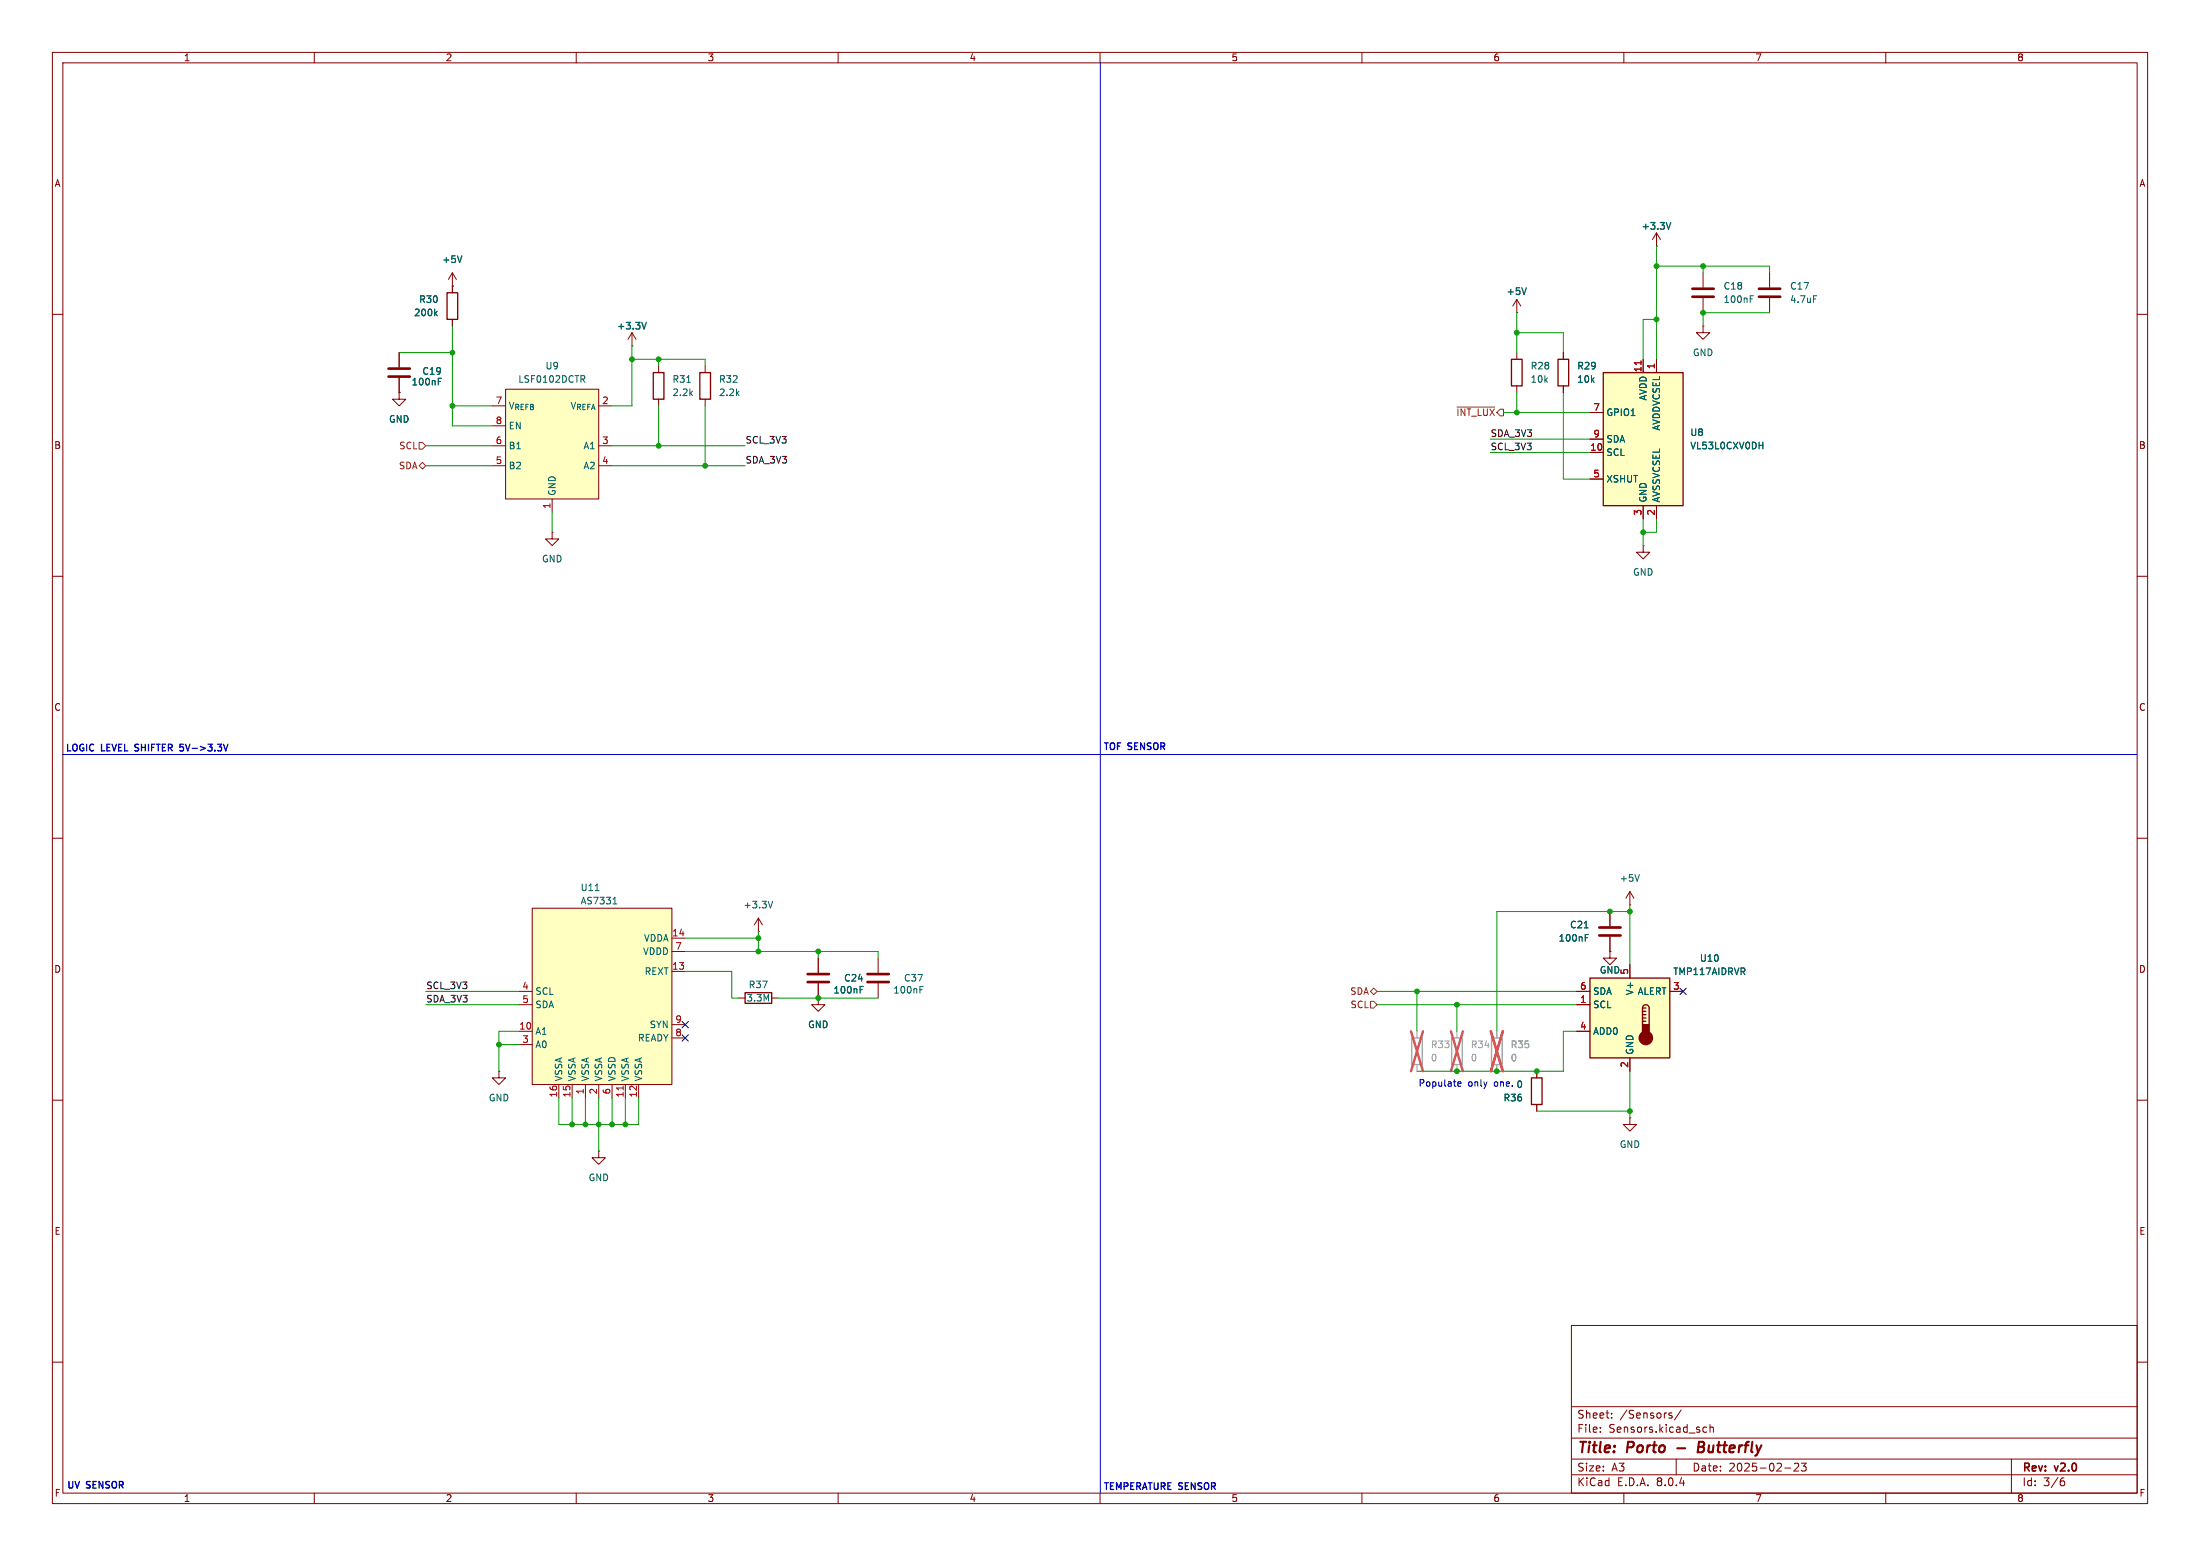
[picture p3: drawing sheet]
<svg xmlns="http://www.w3.org/2000/svg" width="420mm" height="297mm" viewBox="0 0 420 297" stroke-linecap="round" stroke-linejoin="round" font-family="sans-serif">
<g fill="none" stroke="#840000" stroke-width=".19">
<path d="M10 10h400v277h-400zM12 12h396v273h-396zM60 10v2M110 10v2M160 10v2M210 10v2M260 10v2M310 10v2M360 10v2M10 60h2M408 60h2M10 110h2"/>
<path d="M408 110h2M10 160h2M408 160h2M10 210h2M408 210h2M10 260h2M300 253h108v32h-108zM408 260h2M300 278.5h108M300 274.5h108M300 268.5h108M305.5 273.2v.2"/>
<path d="M305.5 272.5v.1M307.7 270.5v.2M307.7 269.8v.1M318.8 270.2l.4 .1v.2l-.2 .2h-.3M318.8 269.7l.4 .1M320 278.5v3M320.9 269.1l-1.2 1.9M325.2 273.2l.2 .2 .4-.1M325.8 272.5l-.4-.1-.2 .1M326.4 272.5l.3-.1 .3 .1 .1 .9M326.4 271.9v1.5M342.5 279.4l.6-.1 .2 .1 .1 .3-1 1.1h1"/>
<path d="M343.9 279.3h.9l-.5 .6 .4 .1v.6l-.2 .2-.6-.2M384 278.5v6.5M60 285v2M110 285v2M160 285v2M210 285v2M260 285v2M300 281.5h108M310 285v2M340.7 280.2h1.2M360 285v2M393.6 282.7h.3l.3 .2-.1 .5-.5 .2"/>
<path d="M394 282.1l-.4 .1"/>
</g>
<path d="M320.2 276.4h1.5M324.2 276.2h.7M324.9 276.2l.3 .1M325 275.2h-.7l-.2 2 1-.1M325.1 276.1l-.2 .1" fill="none" stroke="#840000" stroke-width=".4"/>
<path d="M96.5 74.3h17.8v21h-17.8z" fill="#ffffc2"/>
<g fill="none" stroke="#840000" stroke-width=".19">
<path d="M86.4 54.6v1.3M86.4 61v1.2M94 77.5h2.5M96.5 74.3h17.8v21h-17.8zM94 85.1h2.5M94 88.9h2.5M94 81.3h2.5M105.4 95.3v2.5M114.3 85.1h2.5M114.3 88.9h2.5M105.4 101.6v1.3h1.3l-1.3 1.2-1.3-1.2h1.3M105.4 101.6h.1"/>
<path d="M95.2 204.5v1.2h1.3l-1.3 1.3-1.2-1.3h1.2M95.2 204.5h.1M114.3 219.7v1.3h1.3l-1.3 1.2-1.3-1.2h1.3M114.3 219.7h.1"/>
</g>
<path d="M83.1 59.8l.4 .5M83.5 59.4l-.5 .5M111.2 72.4l.4 .6M111.4 71.7l.2 .2v.3l-.2 .2" fill="none" stroke="#006464" stroke-width=".19"/>
<path d="M85.3 55.9h2.1v5.1h-2.1z" fill="none" stroke="#840000" stroke-width=".25"/>
<path d="M101.6 173.4h26.7v33.6h-26.7z" fill="#ffffc2"/>
<g fill="none" stroke="#840000" stroke-width=".19">
<path d="M101.6 173.4h26.7v33.6h-26.7zM128.3 179.1h2.5M99.1 196.9h2.5M99.1 199.4h2.5M99.1 189.2h2.5M99.1 191.8h2.5M128.3 185.4h2.5M128.3 181.6h2.5M128.3 198.1h2.5M128.3 195.6h2.5M106.7 207v2.6M109.2 207v2.6"/>
<path d="M111.8 207v2.6M114.3 207v2.6M116.8 207v2.6M119.4 207v2.6M121.9 207v2.6"/>
</g>
<path d="M119 207.3v.7" fill="none" stroke="#a90000" stroke-width=".19"/>
<path d="M113.6 170h.8M117 172.5h.7M117.3 171.4l.1-.1v1.2" fill="none" stroke="#006464" stroke-width=".19"/>
<path d="M303.5 186.7h15.3v15.2h-15.3z" fill="#ffffc2"/>
<path d="M133.6 71.1h2v5.1h-2zM142.2 189.5h5.1v2h-5.1zM303.5 186.7h15.3v15.2h-15.3zM313.6 192.4a.64 .64 0 0 1 .6-.6 .64 .64 0 0 1 .6 .6v3.2M313.6 194.9h.6M313.6 194.3h.6M313.6 193.7h.6M313.6 193h.6M313.6 192.4v3.2M313.6 192.4h.6M292.4 205.7h2v5.1h-2z" fill="none" stroke="#840000" stroke-width=".25"/>
<g fill="#840000" stroke="#840000" stroke-width=".25">
<path d="M313.6 195.6h1.2v1.9h-1.2z"/>
<circle cx="314.2" cy="198.1" r="1.27"/>
</g>
<g fill="none" stroke="#840000" stroke-width=".19">
<path d="M86.4 54.6h.1M86.4 52.1l-.8 1.2M86.4 52.1v2.5M86.4 52.1l.7 1.2M289.6 59.7h.1M289.6 57.2l-.8 1.2M289.6 57.2v2.5M289.6 57.2l.7 1.2M325.1 52.1v2.8M325.1 56.9v2.8M337.8 52.1v2.8M337.8 56.9v2.8"/>
<path d="M76.2 74.9v1.3h-1.3l1.3 1.3 1.3-1.3h-1.3M76.2 74.9h.1M76.2 67.3v2.8M76.2 72.1v2.8M120.6 66h.1M120.6 63.5l-.7 1.3M120.6 63.5v2.5M120.6 63.5l.8 1.3M134.6 69.9v1.2M134.6 76.2v1.3M325.1 62.2v1.3h1.3l-1.3 1.3-1.3-1.3h1.3M325.1 62.2h.1"/>
<path d="M144.8 177.8h.1M144.8 175.3l-.8 1.2M144.8 175.3v2.5M144.8 175.3l.7 1.2M307.3 174v2.8M307.3 178.8v2.8M141 190.5h1.2M147.3 190.5h1.3M156.2 190.5v1.3h1.3l-1.3 1.2-1.3-1.2h1.3M156.2 190.5h.1M156.2 182.9v2.8M156.2 187.7v2.8"/>
<path d="M167.6 182.9v2.8M167.6 187.7v2.8M301 191.8h2.5M301 189.2h2.5M301 196.9h2.5M307.3 181.6v1.3h1.3l-1.3 1.3-1.2-1.3h1.2M307.3 181.6h.1M311.1 184.2v2.5M318.8 189.2h2.5M293.4 204.5v1.2M293.4 210.8v1.3M311.1 213.4v1.2h1.3l-1.3 1.3-1.2-1.3h1.2"/>
<path d="M311.1 213.4h.1M311.1 201.9v2.6"/>
</g>
<path d="M269.5 198.1h2v5.1h-2zM277.1 198.1h2v5.1h-2zM284.7 198.1h2.1v5.1h-2.1z" fill="none" stroke="#a1a1a1" stroke-width=".25"/>
<path d="M270.5 196.9v1.2M278.1 196.9v1.2M285.7 196.9v1.2M270.5 203.2v1.3M278.1 203.2v1.3M285.7 203.2v1.3" fill="none" stroke="#a1a1a1" stroke-width=".19"/>
<path d="M269.4 196.9l2.3 7.6M271.7 196.9l-2.3 7.6M277 196.9l2.3 7.6M279.3 196.9l-2.3 7.6M284.6 196.9l2.3 7.6M286.9 196.9l-2.3 7.6" fill="none" stroke="#e65255" stroke-width=".46"/>
<path d="M323.1 56.6h4.1M323.1 55.1h4.1M335.8 56.6h4.1M335.8 55.1h4.1M74.2 71.9h4M74.2 70.4h4M305.3 177h4.1M305.3 178.6h4.1M154.2 187.5h4M154.2 185.9h4M165.6 187.5h4.1M165.6 185.9h4.1" fill="none" stroke="#840000" stroke-width=".51"/>
<g fill="none" stroke="#006464" stroke-width=".19">
<path d="M88.2 48.8l-.4 1.3M334.1 56.5h.6M334.1 57.1h.4M346.2 56.5h.6M83.7 72.8h.4M147.5 172l-.4 1.3M302.5 177.1h.7M302.6 179h.5M302.6 178.4h.6M164.2 188.9h.4M164.2 188.3h.6M175.6 188.9h.4"/>
<path d="M175.6 188.3h.6"/>
</g>
<path d="M291.4 54.9l-.4 1.3M122.5 61.5l.4 1.3 .5-1.3" fill="none" stroke="#006464" stroke-width=".25"/>
<path d="M306.1 71.1h15.2v25.4h-15.2z" fill="#ffffc2"/>
<path d="M124.7 71.1h2v5.1h-2zM288.5 68.6h2.1v5.1h-2.1zM297.4 68.6h2.1v5.1h-2.1zM306.1 71.1h15.2v25.4h-15.2z" fill="none" stroke="#840000" stroke-width=".25"/>
<g fill="none" stroke="#840000" stroke-width=".19">
<path d="M86.4 54.6h.1M86.4 54.6v1.3M316.2 47h.1M316.2 44.5v2.5M316.2 44.5l-.7 1.2M316.2 44.5l.8 1.2M76.2 74.9h.1M76.2 67.3v2.8M76.2 72.1v2.8M86.4 61v1.2M125.7 69.9v1.2M125.7 76.2v1.3"/>
<path d="M289.6 67.3v1.3M289.6 73.7v1.2M298.4 67.3v1.3M298.4 73.7v1.2M303.5 78.7h2.6M313.7 68.6v2.5M316.2 68.6v2.5M303.5 86.4h2.6M303.5 91.4h2.6M303.5 83.8h2.6M313.7 96.5v2.6M316.2 96.5v2.6"/>
<path d="M313.7 104.1v1.3h1.3l-1.3 1.3-1.3-1.3h1.3M313.7 104.1h.1M307.3 174v2.8M307.3 178.8v2.8M311.1 172.7h.1M311.1 170.2l-.7 1.3M311.1 170.2v2.5M311.1 170.2l.8 1.3M156.2 190.5h.1M156.2 182.9v2.8M156.2 187.7v2.8M301 191.8h2.5"/>
<path d="M301 189.2h2.5M301 196.9h2.5M307.3 181.6h.1M311.1 184.2v2.5M318.8 189.2h2.5M293.4 204.5v1.2M293.4 210.8v1.3M311.1 201.9v2.6"/>
</g>
<path d="M313.3 68.9v.7" fill="none" stroke="#a90000" stroke-width=".19"/>
<g fill="none" stroke="#006464" stroke-width=".19">
<path d="M83.1 59.8l.4 .5M83.5 59.4l-.5 .5M88.2 48.8l-.4 1.3M83.7 72.8h.4M131.1 73h.7M335.8 85h.7M336.5 84.4v1.3M302.5 177.1h.7M302.6 179h.5M302.6 178.4h.6M313 166.9l-.5 1.3M164.2 188.9h.4"/>
<path d="M164.2 188.3h.6"/>
</g>
<path d="M318.1 42.5l.4 1.3 .5-1.3" fill="none" stroke="#006464" stroke-width=".25"/>
<path d="M278.1 77.7h7.2M80 88.9l.6-.6 .7 .6-.7 .6zM80 84.5h.6l.7 .6-.7 .6h-.6zM261.6 189.2l.7-.6 .6 .6-.6 .7zM261.6 191.1h.7l.6 .7-.6 .6h-.7z" fill="none" stroke="#725600" stroke-width=".19"/>
<path d="M210.1 11.9v273.1M11.9 144h396M278.3 206.9l.6-.1-.1-.2-.3-.1-.2 .2 .1 .6h.4" fill="none" stroke="#0000c2" stroke-width=".19"/>
<path d="M34.4 142.1h.6M34.4 142.6h.5M34.4 143.3h.5M43.5 142.1l-.4 1.2" fill="none" stroke="#0000c2" stroke-width=".25"/>
<g fill="none" stroke="#009600" stroke-width=".19">
<path d="M289.6 59.7v7.6M316.2 47v21.6M316.2 50.8h21.6v1.3M325.1 50.8v1.3M337.8 59.7h-12.7v2.5M76.2 67.3h10.2M86.4 77.5h7.6M86.4 62.2v19.1h7.6M120.6 68.6h14v1.3M120.6 66v11.5h-3.8M125.7 68.6v1.3M125.7 77.5v7.6"/>
<path d="M134.6 77.5v11.4M287 78.7h16.5M289.6 63.5h8.8v3.8M289.6 74.9v3.8M298.4 74.9v16.5h5.1M316.2 61h-2.5v7.6M81.3 88.9h12.7M81.3 85.1h12.7M105.4 97.8v3.8M116.8 88.9h25.4M116.8 85.1h25.4M284.5 86.4h19"/>
<path d="M284.5 83.8h19M313.7 99.1v5M316.2 99.1v2.5h-2.5M130.8 179.1h14M144.8 177.8v3.8M311.1 174h-25.4v22.9M311.1 172.7v11.5M81.3 191.8h17.8M81.3 189.2h17.8M95.2 199.4h3.9M99.1 196.9h-3.9v7.6M130.8 181.6h36.8v1.3"/>
<path d="M130.8 185.4h8.9v5.1h1.3M148.6 190.5h19M156.2 181.6v1.3M262.9 191.8h38.1M262.9 189.2h38.1M270.5 189.2v7.7M278.1 191.8v5.1M301 196.9h-2.6v7.6h-27.9M106.7 209.6v5h15.2v-5M109.2 209.6v5M111.8 209.6v5M114.3 209.6v10.1"/>
<path d="M116.8 209.6v5M119.4 209.6v5M293.4 212.1h17.7M311.1 204.5v8.9"/>
</g>
<path d="M130.2 197.5l1.2 1.2M130.2 195l1.2 1.2M131.4 197.5l-1.2 1.2M131.4 195l-1.2 1.2M320.7 188.6l1.2 1.2M321.9 188.6l-1.2 1.2" fill="none" stroke="#000084" stroke-width=".19"/>
<path d="M285.7 196.9v1.2M285.7 203.2v1.3" fill="none" stroke="#a1a1a1" stroke-width=".19"/>
<path d="M284.6 196.9l2.3 7.6M286.9 196.9l-2.3 7.6" fill="none" stroke="#e65255" stroke-width=".46"/>
<g fill="#009600" stroke="#009600" stroke-width=".19">
<circle cx="316.2" cy="61" r=".46"/>
<circle cx="313.7" cy="101.6" r=".46"/>
<circle cx="289.6" cy="63.5" r=".46"/>
<circle cx="325.1" cy="50.8" r=".46"/>
<circle cx="316.2" cy="50.8" r=".46"/>
<circle cx="325.1" cy="59.7" r=".46"/>
<circle cx="289.6" cy="78.7" r=".46"/>
<circle cx="125.7" cy="85.1" r=".46"/>
<circle cx="134.6" cy="88.9" r=".46"/>
<circle cx="125.7" cy="68.6" r=".46"/>
<circle cx="120.6" cy="68.6" r=".46"/>
<circle cx="95.2" cy="199.4" r=".46"/>
<circle cx="86.4" cy="67.3" r=".46"/>
<circle cx="311.1" cy="174" r=".46"/>
<circle cx="307.3" cy="174" r=".46"/>
<circle cx="285.7" cy="204.5" r=".46"/>
<circle cx="293.4" cy="204.5" r=".46"/>
<circle cx="278.1" cy="204.5" r=".46"/>
<circle cx="278.1" cy="191.8" r=".46"/>
<circle cx="311.1" cy="212.1" r=".46"/>
<circle cx="156.2" cy="181.6" r=".46"/>
<circle cx="156.2" cy="190.5" r=".46"/>
<circle cx="119.4" cy="214.6" r=".46"/>
<circle cx="270.5" cy="189.2" r=".46"/>
<circle cx="144.8" cy="179.1" r=".46"/>
<circle cx="144.8" cy="181.6" r=".46"/>
<circle cx="109.2" cy="214.6" r=".46"/>
<circle cx="111.8" cy="214.6" r=".46"/>
<circle cx="114.3" cy="214.6" r=".46"/>
<circle cx="116.8" cy="214.6" r=".46"/>
<circle cx="86.4" cy="77.5" r=".46"/>
</g>
<g font-size="2.8" fill="#840000">
<text x="301" y="277.9">Title:</text>
<text x="310.6" y="277.9">Porto</text>
<text x="325.8" y="277.9">Butterfly</text>
</g>
<g font-size="2.1" fill="#840000">
<text x="301" y="273.7">File:</text>
<text x="301" y="271">Sheet:</text>
<text x="307.1" y="273.7">Sensors.kicad_sch</text>
<text x="309.2" y="271">/Sensors/</text>
<text x="301" y="281.1">Size:</text>
<text x="307.6" y="281.1">A3</text>
<text x="323" y="281.1">Date:</text>
<text x="330" y="281.1">2025-02-23</text>
<text x="386" y="281.3">Rev:</text>
<text x="392.4" y="281.3">v2.0</text>
<text x="301" y="283.9">KiCad</text>
<text x="308.7" y="283.9">E.D.A.</text>
<text x="316.3" y="283.9">8.0.4</text>
<text x="386" y="283.9">Id:</text>
<text x="390.1" y="283.9">3/6</text>
</g>
<g font-size="1.8" fill="#840000">
<text x="35" y="11.9">1</text>
<text x="85" y="11.9">2</text>
<text x="135" y="11.9">3</text>
<text x="185" y="11.9">4</text>
<text x="235" y="11.9">5</text>
<text x="285" y="11.9">6</text>
<text x="335" y="11.9">7</text>
<text x="385" y="11.9">8</text>
<text x="10.3" y="35.9">A</text>
<text x="408.3" y="35.9">A</text>
<text x="10.3" y="85.9">B</text>
<text x="408.2" y="85.9">B</text>
<text x="10.3" y="135.9">C</text>
<text x="408.2" y="135.9">C</text>
<text x="10.3" y="185.9">D</text>
<text x="408.2" y="185.9">D</text>
<text x="10.3" y="235.9">E</text>
<text x="408.3" y="235.9">E</text>
<text x="10.3" y="285.9">F</text>
<text x="35" y="286.9">1</text>
<text x="85" y="286.9">2</text>
<text x="135" y="286.9">3</text>
<text x="185" y="286.9">4</text>
<text x="235" y="286.9">5</text>
<text x="285" y="286.9">6</text>
<text x="335" y="286.9">7</text>
<text x="385" y="286.9">8</text>
<text x="408.3" y="285.9">F</text>
</g>
<g font-size="1.8" fill="#006464">
<text x="313.1" y="44.2">+3.3V</text>
<text x="84.3" y="50.4">+5V</text>
<text x="79.9" y="58">R30</text>
<text x="287.4" y="56.6">+5V</text>
<text x="328.9" y="55.5">C18</text>
<text x="328.9" y="58">100nF</text>
<text x="341.6" y="55.5">C17</text>
<text x="341.6" y="58">4.7uF</text>
<text x="79" y="60.6">200k</text>
<text x="117.6" y="63.2">+3.3V</text>
<text x="80.5" y="71.7">C19</text>
<text x="104" y="70.7">U9</text>
<text x="292.1" y="70.7">R28</text>
<text x="301" y="70.7">R29</text>
<text x="323.1" y="68.2">GND</text>
<text x="78.5" y="73.8">100nF</text>
<text x="98.8" y="73.3">LSF0102DCTR</text>
<text x="128.3" y="75.8">2.2k</text>
<text x="128.3" y="73.3">R31</text>
<text x="137.2" y="75.8">2.2k</text>
<text x="137.2" y="73.3">R32</text>
<text x="292.1" y="73.3">10k</text>
<text x="301" y="73.3">10k</text>
<text x="314.6" y="76.5" transform="rotate(-90 314.6 76.5)">AVDD</text>
<text x="74.2" y="80.9">GND</text>
<text x="97" y="78.3">V_{REFB}</text>
<text x="97" y="82.1">EN</text>
<text x="108.8" y="78.3">V_{REFA}</text>
<text x="306.6" y="79.6">GPIO1</text>
<text x="317.1" y="82.3" transform="rotate(-90 317.1 82.3)">AVDDVCSEL</text>
<text x="322.6" y="83.4">U8</text>
<text x="97" y="89.8">B2</text>
<text x="97" y="86">B1</text>
<text x="111.3" y="86">A1</text>
<text x="111.3" y="89.8">A2</text>
<text x="306.6" y="87.2">SCL</text>
<text x="306.6" y="84.7">SDA</text>
<text x="322.6" y="86">VL53L0CXV0DH</text>
<text x="106.3" y="94.7" transform="rotate(-90 106.3 94.7)">GND</text>
<text x="306.6" y="92.3">XSHUT</text>
<text x="314.6" y="96" transform="rotate(-90 314.6 96)">GND</text>
<text x="317.1" y="96" transform="rotate(-90 317.1 96)">AVSSVCSEL</text>
<text x="103.4" y="107.5">GND</text>
<text x="311.7" y="110.1">GND</text>
<text x="110.8" y="170.3">U11</text>
<text x="110.8" y="172.8">AS7331</text>
<text x="141.8" y="173.6">+3.3V</text>
<text x="309.1" y="168.5">+5V</text>
<text x="122.8" y="179.9">VDDA</text>
<text x="297.5" y="179.9">100nF</text>
<text x="299.6" y="177.4">C21</text>
<text x="122.7" y="182.5">VDDD</text>
<text x="324.4" y="183.8">U10</text>
<text x="102.1" y="190.1">SCL</text>
<text x="123" y="186.3">REXT</text>
<text x="142.4" y="191.4">3.3M</text>
<text x="142.8" y="188.8">R37</text>
<text x="159" y="189.8">100nF</text>
<text x="161" y="187.6">C24</text>
<text x="170.4" y="189.8">100nF</text>
<text x="172.5" y="187.6">C37</text>
<text x="304" y="190.1">SDA</text>
<text x="305.3" y="186">GND</text>
<text x="312" y="190.1" transform="rotate(-90 312 190.1)">V+</text>
<text x="312.6" y="190.1">ALERT</text>
<text x="319.3" y="186.3">TMP117AIDRVR</text>
<text x="102.1" y="197.7">A1</text>
<text x="102.1" y="192.6">SDA</text>
<text x="123.9" y="196.4">SYN</text>
<text x="154.2" y="196.4">GND</text>
<text x="304" y="192.6">SCL</text>
<text x="304" y="197.7">ADD0</text>
<text x="102.1" y="200.3">A0</text>
<text x="121.7" y="199">READY</text>
<text x="312" y="201.4" transform="rotate(-90 312 201.4)">GND</text>
<text x="107.5" y="206.5" transform="rotate(-90 107.5 206.5)">VSSA</text>
<text x="110.1" y="206.5" transform="rotate(-90 110.1 206.5)">VSSA</text>
<text x="112.6" y="206.5" transform="rotate(-90 112.6 206.5)">VSSA</text>
<text x="115.2" y="206.5" transform="rotate(-90 115.2 206.5)">VSSA</text>
<text x="117.7" y="206.5" transform="rotate(-90 117.7 206.5)">VSSD</text>
<text x="120.2" y="206.5" transform="rotate(-90 120.2 206.5)">VSSA</text>
<text x="122.8" y="206.5" transform="rotate(-90 122.8 206.5)">VSSA</text>
<text x="289.4" y="207.9">0</text>
<text x="93.2" y="210.4">GND</text>
<text x="286.9" y="210.4">R36</text>
<text x="309.1" y="219.3">GND</text>
<text x="112.3" y="225.7">GND</text>
</g>
<g font-size="1.8" fill="#a90000">
<text x="313.4" y="71.2" transform="rotate(-90 313.4 71.2)">11</text>
<text x="316" y="70.6" transform="rotate(-90 316 70.6)">1</text>
<text x="94.5" y="77.2">7</text>
<text x="114.9" y="77.2">2</text>
<text x="94.5" y="81">8</text>
<text x="304.1" y="78.5">7</text>
<text x="304.1" y="83.6">9</text>
<text x="94.5" y="88.6">5</text>
<text x="94.5" y="84.8">6</text>
<text x="114.9" y="84.8">3</text>
<text x="114.9" y="88.6">4</text>
<text x="303.5" y="86.1">10</text>
<text x="304.1" y="91.2">5</text>
<text x="105.2" y="97.2" transform="rotate(-90 105.2 97.2)">1</text>
<text x="313.4" y="98.5" transform="rotate(-90 313.4 98.5)">3</text>
<text x="316" y="98.5" transform="rotate(-90 316 98.5)">2</text>
<text x="128.2" y="178.8">14</text>
<text x="128.2" y="185.2">13</text>
<text x="128.8" y="181.4">7</text>
<text x="99.6" y="189">4</text>
<text x="99.6" y="191.5">5</text>
<text x="301.6" y="191.5">1</text>
<text x="301.6" y="189">6</text>
<text x="310.9" y="186.1" transform="rotate(-90 310.9 186.1)">5</text>
<text x="319.3" y="189">3</text>
<text x="99" y="196.6">10</text>
<text x="128.8" y="197.9">8</text>
<text x="128.8" y="195.3">9</text>
<text x="301.6" y="196.6">4</text>
<text x="99.6" y="199.1">3</text>
<text x="310.9" y="203.9" transform="rotate(-90 310.9 203.9)">2</text>
<text x="106.4" y="209.6" transform="rotate(-90 106.4 209.6)">16</text>
<text x="109" y="209.6" transform="rotate(-90 109 209.6)">15</text>
<text x="111.5" y="209" transform="rotate(-90 111.5 209)">1</text>
<text x="114" y="209" transform="rotate(-90 114 209)">2</text>
<text x="116.6" y="209" transform="rotate(-90 116.6 209)">6</text>
<text x="119.1" y="209.6" transform="rotate(-90 119.1 209.6)">11</text>
<text x="121.7" y="209.6" transform="rotate(-90 121.7 209.6)">12</text>
</g>
<g font-size="1.8" fill="#725600">
<text x="277.9" y="79.6">~{INT_LUX}</text>
<text x="76" y="89.8">SDA</text>
<text x="76.1" y="86">SCL</text>
<text x="257.7" y="190.1">SDA</text>
<text x="257.7" y="192.6">SCL</text>
</g>
<g font-size="1.8" fill="#0f0f0f">
<text x="284.5" y="83.5">SDA_3V3</text>
<text x="142.2" y="84.7">SCL_3V3</text>
<text x="142.2" y="88.6">SDA_3V3</text>
<text x="284.5" y="86">SCL_3V3</text>
<text x="81.3" y="188.9">SCL_3V3</text>
<text x="81.3" y="191.4">SDA_3V3</text>
</g>
<g font-size="1.8" fill="#0000c2">
<text x="12.4" y="143.8">LOGIC</text>
<text x="19.4" y="143.8">LEVEL SHIFTER</text>
<text x="35.4" y="143.8">5V-&gt;3.3V</text>
<text x="210.6" y="143.5">TOF</text>
<text x="215.4" y="143.5">SENSOR</text>
<text x="270.7" y="207.6">Populate</text>
<text x="280.2" y="207.6">only</text>
<text x="285.3" y="207.6">one. 0</text>
<text x="12.7" y="284.5">UV</text>
<text x="16.6" y="284.5">SENSOR</text>
<text x="210.6" y="284.7">TEMPERATURE SENSOR</text>
</g>
<g font-size="1.8" fill="#989898">
<text x="273.1" y="200.3">R33</text>
<text x="273.1" y="202.8">0</text>
<text x="280.7" y="200.3">R34</text>
<text x="280.7" y="202.8">0</text>
<text x="288.3" y="200.3">R35</text>
<text x="288.3" y="202.8">0</text>
</g>
</svg>
